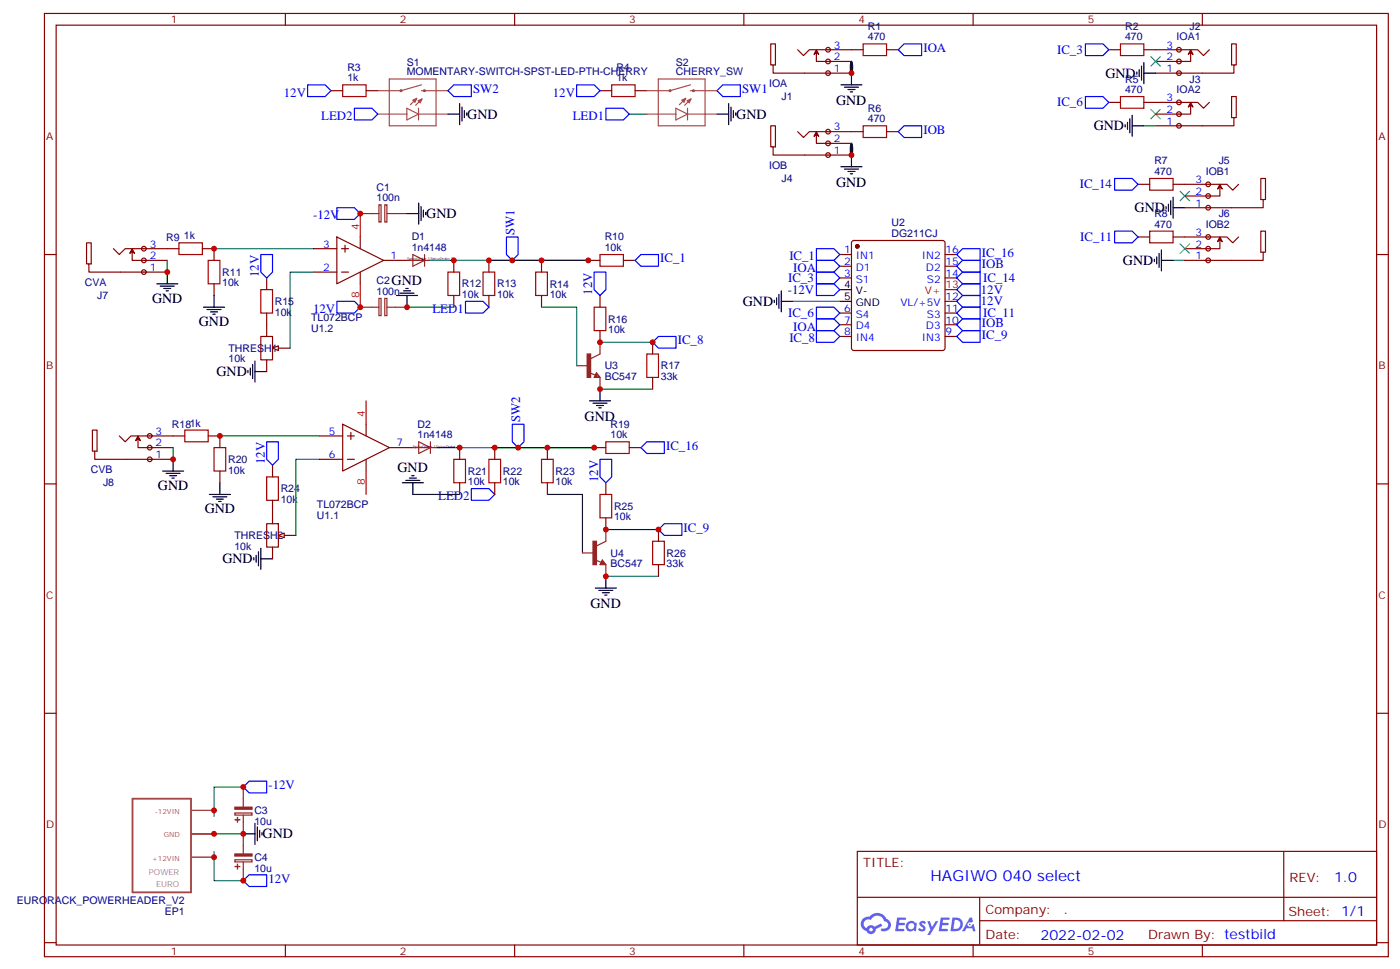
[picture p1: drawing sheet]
<svg xmlns="http://www.w3.org/2000/svg" width="422mm" height="292mm" viewBox="0 0 422 292" stroke-linecap="round" stroke-linejoin="round" font-family="sans-serif">
<g fill="none" stroke="#870000" stroke-width=".35">
<path d="M13.4 4.1h405.3v284.3h-405.3zM16.9 7.6h398.3v277.3h-398.3zM86.1 4.1v3.5M155.2 4.1v3.5M224.4 4.1v3.5M293.5 4.1v3.5M362.7 4.1v3.5M13.4 76.7h3.5M415.2 76.7h3.5M13.4 145.9h3.5M415.2 145.9h3.5M13.4 215h3.5"/>
<path d="M415.2 215h3.5M258.6 256.6h156.6v28.3h-156.6zM387.2 256.7v20.8M258.6 270.5h156.5M295.5 277.5h119.6M295.5 270.5v14.1M13.4 284.2h3.5M86.1 284.9v3.5M155.2 284.9v3.5M224.4 284.9v3.5M293.5 284.9v3.5M362.7 284.9v3.5"/>
<path d="M415.2 284.2h3.5"/>
</g>
<g fill="#5487ff">
<path d="M277.6 277.8a1.22 1.22 0 0 1 1.7 .3l-.4 .6a.47 .47 0 0 0-.3-.4 .47 .47 0 0 0-.5 .1l.1 .3a1.14 1.14 0 0 1 .8 1.7 1.14 1.14 0 0 1-1.9 0l-.2-.2 .5-.5 .7 .4a.29 .29 0 0 0 .3-.2 .29 .29 0 0 0-.3-.4 1.04 1.04 0 0 1-.5-1.7z"/>
<path d="M270.6 276.6h2.3l.4 .2-.2 .5h-1.8l-.1 .9h1.5l.3 .3-.4 .4h-1.5l-.2 1.1 1.7 .1 .2 .3-.2 .3h-2.6z"/>
<path d="M283.7 276.6h2.4l.3 .2-.1 .5h-1.8l-.2 .9h1.6l.3 .3-.4 .4h-1.6l-.1 1.1 1.7 .1 .2 .3-.2 .3h-2.7z"/>
<path d="M292.5 276.6h.7l.3 1.2-.6 .3a.69 .69 0 0 0-1 .3 .69 .69 0 0 0 .4 1 .69 .69 0 0 0 .9-.6l.5-.3 .6 2.2h-.8l-.3-.9h-1.7l-.5 .9h-.9z"/>
<path d="M279.7 277.7h.8l.6 1.8 1.1-1.8h.8l-2.5 4.1h-.8l.9-1.5z"/>
<path d="M287.3 276.6l-.6 4.1h1.3a2.11 2.11 0 0 0 2.5-2.1 2.11 2.11 0 0 0-2.6-2zM288 277.3a1.43 1.43 0 0 1 1.6 1.6 1.43 1.43 0 0 1-2 1.1z"/>
<path d="M273.6 278.2a1.54 1.54 0 0 0-.1 2.1 1.54 1.54 0 0 0 2.1 .2l.7 .2 .3-2.3-.2-.2-.4-.1a1.49 1.49 0 0 0-2.4 .1zM273.8 279.2a.95 .95 0 0 1 1.9 0 .95 .95 0 0 1-1.9 0z"/>
<path d="M260.3 276.9a2.18 2.18 0 0 0 1.1 3.8 1.44 1.44 0 0 0 1.6 .9 1.44 1.44 0 0 0 1.1-1.5l2.1-1-.5-.7-1.9 .9a1.47 1.47 0 0 0-2.4 .5 1.39 1.39 0 0 1-.7-2 1.39 1.39 0 0 1 2-.4 2.12 2.12 0 0 1 2.2-1.3 2.12 2.12 0 0 1 1.8 1.6 1.14 1.14 0 0 1 1.1 1.5 1.14 1.14 0 0 1-1.6 .7 .43 .43 0 0 0-.5 .3 .43 .43 0 0 0 .4 .5 1.98 1.98 0 0 0 2.5-1.2 1.98 1.98 0 0 0-1.3-2.5 3.1 3.1 0 0 0-5.2-.7l-.9 .1zM262.2 280.2a.55 .55 0 0 1 1.1 0 .55 .55 0 0 1-1.1 0z"/>
<circle cx="292.5" cy="278.7" r=".26"/>
</g>
<path d="M73.4 237.2v6M70.8 259.2h5.2v.6h-5.2zM70.8 245.1h5.2v.6h-5.2zM73.4 245.7v11.7M73.4 259.8v5.7" fill="none" stroke="#8c2424" stroke-width=".35"/>
<g fill="#8c2424" stroke="#8c2424" stroke-width=".35">
<path d="M70.8 257.4h5.2v.7h-5.2z"/>
<path d="M70.9 261.2h1.4z"/>
<path d="M71.6 260.5v1.4z"/>
<path d="M70.8 243.3h5.2v.6h-5.2z"/>
<path d="M70.9 247.1h1.4z"/>
<path d="M71.6 246.4v1.4z"/>
</g>
<path d="M73.4 237.2h-8.8v8.9M64.6 256.6v8.9h8.8M64.6 251.4h8.8" fill="none" stroke="#008700" stroke-width=".35"/>
<path d="M73.4 237.2l1.7-1.7h5.3v3.5h-5.3zM75.1 263.7h5.3v3.5h-5.3l-1.7-1.7z" fill="none" stroke="#00f" stroke-width=".35"/>
<path d="M40 240.8h17.6v28.2h-17.6z" fill="none" stroke="#a64a4a" stroke-width=".56"/>
<path d="M57.6 258.4h7M57.6 244.3h7M57.6 251.4h7" fill="none" stroke="#a64a4a" stroke-width=".35"/>
<g fill="#f0f0f0" stroke="#870000" stroke-width=".35">
<circle cx="43.4" cy="82" r=".71"/>
<circle cx="43.4" cy="78.5" r=".71"/>
<circle cx="43.4" cy="75" r=".71"/>
</g>
<g fill="none" stroke="#870000" stroke-width=".35">
<path d="M26.8 79.6h.7v-6.4h-1.4v6.4h.7v2.4h23.6M34.2 75l1.8 1.7 1.7-1.7h16.3M39.9 75.7l.7 .7-.7-1.4-.7 1.4 .7-.7v2.8h10.5M61 75h3.6v3.5M94.5 75h7.1M101.6 71.4l14.1 7.1-14.1 7zM103 75h2.1M104.1 73.9v2.1M108.7 71.4v3.6M115.7 78.5h7.1M64.6 85.5v3.6M80.4 97.9v3.5"/>
<path d="M94.5 82h7.1M103 82h2.1M108.7 82v3.5M78.7 101.4h3.5v7.1h-3.5zM80.4 108.5v3.5M84 105h3.5M96.3 138.5h7.1M96.3 131.4h7.1M103.4 127.9l14.1 7-14.1 7.1zM104.8 138.5h2.1M104.8 131.4h2.1M105.8 130.4v2.1"/>
<path d="M110.4 127.9v3.5M110.4 138.5v3.5M117.5 134.9h7"/>
</g>
<path d="M50.4 78.5v3.5M64.6 75h29.9" fill="none" stroke="#008700" stroke-width=".35"/>
<path d="M47.3 85.5h6.3M48.3 86.3h4.3M49.4 87h2.1M50.1 87.7h.7M50.4 82v3.5M61.4 92.6h6.3M62.4 93.3h4.3M63.5 94h2.1M64.2 94.7h.7M64.6 89.1v3.5" fill="none" stroke="#000" stroke-width=".35"/>
<path d="M54 73.2h7v3.5h-7zM62.8 78.5h3.5v7h-3.5z" fill="none" stroke="#a10000" stroke-width=".35"/>
<path d="M108.7 64.4v7M108.7 85.5v7.1M110.4 120.8v7.1M110.4 142v7" fill="none" stroke="#f00" stroke-width=".35"/>
<path d="M82.2 105l1.8-.8v1.5z" fill="#f0f0f0" stroke="#870000" stroke-width=".35"/>
<path d="M189.8 34.4h5.3M129.8 78.5h47.6M94.5 82h-7v23M122.8 92.6h14.1M163.3 92.6h10.6v17.6M181 103.2h15.8M181 117.3h15.8" fill="none" stroke="#008700" stroke-width=".35"/>
<path d="M184.5 25.6h7.1v3.5h-7.1zM181 76.7h7v3.6h-7zM78.7 87.3h3.5v7.1h-3.5zM135.1 82h3.5v7.1h-3.5zM145.7 82h3.5v7.1h-3.5zM161.6 82h3.5v7.1h-3.5zM179.2 92.6h3.5v7.1h-3.5zM195.1 106.7h3.5v7.1h-3.5z" fill="none" stroke="#a10000" stroke-width=".35"/>
<g fill="none" stroke="#870000" stroke-width=".35">
<path d="M181 27.3h3.5M191.6 27.3h3.5M136.9 78.5v3.5M147.5 78.5v3.5M163.3 78.5v3.5M177.4 78.5h3.6M188 78.5h3.6M253.3 76.7h3.5M257.1 72.7l.4-.2h26.8l.5 .2 .2 .5v31.8l-.2 .5-.5 .2h-26.8l-.5-.3-.2-.4v-31.8zM285 76.7h3.6M80.4 83.8v3.5M80.4 94.4v3.5"/>
<path d="M136.9 89.1v3.5M147.5 89.1v3.5M163.3 89.1v3.5M181 89.1v3.5M181 99.7v3.5M253.3 80.3h3.5M253.3 83.8h3.5M253.3 94.4h3.5M253.3 97.9h3.5M285 80.3h3.6M285 83.8h3.6M285 94.4h3.6"/>
<path d="M285 97.9h3.6M285 90.8h3.6M196.8 103.2v3.5M196.8 113.8v3.5M253.3 101.4h3.5M285 101.4h3.6"/>
</g>
<g fill="none" stroke="#000" stroke-width=".35">
<path d="M216.3 34.4h3.5M219.8 31.2v6.4M220.5 32.3v4.2M221.2 33.3v2.2M221.9 34v.7M122.8 64.4h3.5M126.3 61.2v6.4M127 62.3v4.2M127.7 63.3v2.1M128.4 64v.7M119.6 89.1h6.3M120.6 88.4h4.3"/>
<path d="M121.7 87.7h2.1M122.4 87h.7M122.8 89.1v3.5M253.3 87.3h3.5M253.3 90.8h3.5M74.8 111.7v.7M75.5 110.9v2.2M76.2 109.9v4.2M76.9 112h3.5M76.9 108.8v6.4M181 117.3v3.5M177.8 120.8h6.3"/>
<path d="M178.9 121.5h4.2M179.9 122.2h2.1M180.6 122.9h.7"/>
</g>
<g fill="none" stroke="#00f" stroke-width=".35">
<path d="M173.9 25.6h5.3l1.8 1.7-1.8 1.8h-5.3zM182.7 32.6h5.3l1.8 1.8-1.8 1.8h-5.3zM218 25.6h5.3v3.5h-5.3l-1.7-1.8zM78.7 76.7h3.5v5.3l-1.8 1.8-1.7-1.8zM101.6 62.6h5.3l1.8 1.8-1.8 1.7h-5.3zM152.8 71.4h3.5v5.3l-1.8 1.8-1.7-1.8zM191.6 78.5l1.7-1.8h5.3v3.6h-5.3zM246.2 75h5.3l1.8 1.7-1.8 1.8h-5.3zM101.6 90.8h5.3l1.8 1.8-1.8 1.8h-5.3zM140.4 90.8h5.3l1.8 1.8-1.8 1.8h-5.3zM179.2 82h3.5v5.3l-1.7 1.8-1.8-1.8zM246.2 99.7h5.3l1.8 1.7-1.8 1.8h-5.3z"/>
<path d="M288.6 90.8l1.7-1.7h5.3v3.5h-5.3zM288.6 87.3l1.7-1.8h5.3v3.6h-5.3zM196.8 103.2l1.8-1.8h5.3v3.6h-5.3z"/>
</g>
<g fill="none" stroke="#8c2424" stroke-width=".35">
<path d="M108.7 64.4h5.6M114.3 61.7h.6v5.2h-.6zM116.1 61.7h.6v5.2h-.6zM116.8 64.4h6M122.8 78.5h7M124.5 76.7l3.6 1.8-3.6 1.8zM128.1 76.7v3.6M108.7 92.6h5.6M114.3 90h.6v5.1h-.6zM116.1 90h.6v5.1h-.6zM116.8 92.6h6M173.9 110.2h3.5"/>
<path d="M177.8 112.4l1.8 .7M179.9 112.4l1.1 1.4h-1.8zM179.9 112.7l.7 .7h-1zM179.9 113.1v.3M181 103.2v3.5l-2.8 1.4M181 113.8v3.5"/>
</g>
<g fill="none" stroke="#a64a4a" stroke-width=".35">
<path d="M113.9 34.4h8.8M117.4 23.8h14.1v14.1h-14.1zM122.7 32.6l3.5 1.8-3.5 1.8zM125.7 29.6l-1.9 2M126.2 34.4h5.3M126.2 32.6v3.6M127.1 25.6l-6.2 1.7h-7M127.1 27.3h4.4M127.3 29.8l-1.9 2M131.6 27.3h3.5M131.6 34.4h3.5M195.1 34.4h8.7"/>
<path d="M198.6 23.8h14.1v14.1h-14.1zM203.8 32.6l3.6 1.8-3.6 1.8zM206.8 29.6l-1.9 2M207.4 34.4h5.3M207.4 32.6v3.6M208.3 25.6l-6.2 1.7h-7M208.3 27.3h4.4M208.4 29.8l-1.9 2M212.8 27.3h3.5M212.8 34.4h3.5"/>
</g>
<g fill="none" stroke="#a64a4a" stroke-width=".56">
<circle cx="120.9" cy="27.3" r=".18"/>
<circle cx="128" cy="27.3" r=".18"/>
<circle cx="202.1" cy="27.3" r=".18"/>
<circle cx="209.1" cy="27.3" r=".18"/>
</g>
<g fill="#a64a4a" stroke="#a64a4a" stroke-width=".3">
<path d="M124.5 30.2l1.2-.6-.5 1.3z"/>
<path d="M126.1 30.3l1.2-.5-.5 1.2z"/>
<path d="M205.6 30.2l1.2-.6-.5 1.3z"/>
<path d="M207.2 30.3l1.2-.5-.5 1.2z"/>
</g>
<circle cx="258.6" cy="74.3" r=".53" fill="#870000" stroke="#870000" stroke-width=".35"/>
<path d="M285 87.3h3.6" fill="none" stroke="#f00" stroke-width=".35"/>
<path d="M177.1 106.7h1.1v7.1h-1.1z" fill="#8c2424" stroke="#8c2424" stroke-width=".35"/>
<g fill="#f0f0f0" stroke="#870000" stroke-width=".35">
<circle cx="249.8" cy="22" r=".71"/>
<circle cx="249.8" cy="18.5" r=".71"/>
<circle cx="249.8" cy="15" r=".71"/>
</g>
<path d="M233.2 19.6h.7v-6.4h-1.4v6.4h.7v2.4h23.6M240.6 15l1.8 1.8 1.7-1.8h16.2M246.2 15.7l.7 .7-.7-1.4-.7 1.4 .7-.7v2.8h10.6M267.4 15h3.5M334.4 15h3.6M345 15h3.5" fill="none" stroke="#870000" stroke-width=".35"/>
<path d="M260.3 13.2h7.1v3.6h-7.1zM338 13.2h7v3.6h-7z" fill="none" stroke="#a10000" stroke-width=".35"/>
<path d="M256.7 18.6l.1-.1a4.6 4.6 0 0 1 0 3.5 4.8 4.8 0 0 1-.1-3.4zM253.6 25.6h6.4M254.7 26.3h4.2M255.8 27h2.1M256.5 27.7h.7M256.8 22v3.6M233.5 90.5v.7M234.2 89.8v2.1M234.9 88.7v4.3M235.7 90.8h3.5M235.7 87.7v6.3" fill="none" stroke="#000" stroke-width=".35"/>
<path d="M256.8 18.5v3.5M239.2 90.8h14.1" fill="none" stroke="#008700" stroke-width=".35"/>
<path d="M270.9 15l1.8-1.8h5.3v3.6h-5.3zM246.2 78.5h5.3l1.8 1.8-1.8 1.7h-5.3zM246.2 96.1h5.3l1.8 1.8-1.8 1.8h-5.3zM246.2 85.5h5.3l1.8 1.8-1.8 1.8h-5.3zM246.2 82h5.3l1.8 1.8-1.8 1.7h-5.3zM246.2 92.6h5.3l1.8 1.8-1.8 1.7h-5.3z" fill="none" stroke="#00f" stroke-width=".35"/>
<g fill="#f0f0f0" stroke="#870000" stroke-width=".35">
<circle cx="355.6" cy="22" r=".71"/>
<circle cx="355.6" cy="18.5" r=".71"/>
<circle cx="355.6" cy="15" r=".71"/>
</g>
<path d="M348.5 15h12.7l1.8 1.8 1.8-1.8M359.1 15.7l-.7 .7 .7-1.4 .7 1.4-.7-.7v2.8h-10.6M372.2 19.6h-.7v-6.4h1.4v6.4h-.7v2.4h-23.7" fill="none" stroke="#870000" stroke-width=".35"/>
<path d="M347.1 17.1l2.9 2.8M350 17.1l-2.9 2.8M347.1 33l2.9 2.8M350 33l-2.9 2.8" fill="none" stroke="#3c3" stroke-width=".35"/>
<g fill="#f0f0f0" stroke="#870000" stroke-width=".35">
<circle cx="355.6" cy="37.9" r=".71"/>
<circle cx="355.6" cy="34.4" r=".71"/>
<circle cx="355.6" cy="30.9" r=".71"/>
</g>
<path d="M256.8 39.7h3.5M267.4 39.7h3.5M334.4 30.9h3.6M345 30.9h16.2l1.8 1.7 1.8-1.7M359.1 31.6l-.7 .7 .7-1.4 .7 1.4-.7-.7v2.8h-10.6M372.2 35.5h-.7v-6.4h1.4v6.4h-.7v2.4h-23.7" fill="none" stroke="#870000" stroke-width=".35"/>
<path d="M260.3 37.9h7.1v3.6h-7.1zM338 29.1h7v3.5h-7z" fill="none" stroke="#a10000" stroke-width=".35"/>
<path d="M327.4 13.2h5.3l1.7 1.8-1.7 1.8h-5.3zM270.9 39.7l1.8-1.8h5.3v3.6h-5.3zM327.4 29.1h5.3l1.7 1.8-1.7 1.7h-5.3zM288.6 80.3l1.7-1.8h5.3v3.5h-5.3zM288.6 97.9l1.7-1.8h5.3v3.6h-5.3z" fill="none" stroke="#00f" stroke-width=".35"/>
<g fill="none" stroke="#000" stroke-width=".35">
<path d="M344.3 19.9v4.3M345 18.9v6.3M339.4 37.6v.7M340.1 36.9v2.1M340.8 35.8v4.2M341.5 37.9h3.5M341.5 34.7v6.4M342.9 21.7v.7M343.6 21v2.1M345 22h3.5M253.6 50.3h6.4M254.7 51h4.2"/>
<path d="M255.8 51.7h2.1M256.5 52.4h.7M256.7 43.3l.1-.1a4.6 4.6 0 0 1 0 3.5 4.8 4.8 0 0 1-.1-3.4zM256.8 46.7v3.6"/>
</g>
<path d="M345 37.9h3.5M256.8 43.2v3.5" fill="none" stroke="#008700" stroke-width=".35"/>
<g fill="#f0f0f0" stroke="#870000" stroke-width=".35">
<circle cx="249.8" cy="46.7" r=".71"/>
<circle cx="249.8" cy="43.2" r=".71"/>
<circle cx="249.8" cy="39.7" r=".71"/>
</g>
<path d="M240.6 39.7l1.8 1.8 1.7-1.8h12.7M233.2 44.3h.7v-6.4h-1.4v6.4h.7v2.4h23.6M246.2 40.4l.7 .7-.7-1.4-.7 1.4 .7-.7v2.8h10.6M343.3 71.4h3.5M353.8 71.4h3.6" fill="none" stroke="#870000" stroke-width=".35"/>
<path d="M353.8 78.5h3.6" fill="none" stroke="#008700" stroke-width=".35"/>
<path d="M353.8 59.4v6.4M348.2 78.1v.7M348.9 77.4v2.2M349.6 76.4v4.2M350.3 78.5h3.5M350.3 75.3v6.4M351.7 62.3v.7M352.4 61.6v2.1M353.1 60.5v4.2M353.8 62.6h3.6" fill="none" stroke="#000" stroke-width=".35"/>
<path d="M346.8 69.7h7v3.5h-7z" fill="none" stroke="#a10000" stroke-width=".35"/>
<g fill="#f0f0f0" stroke="#870000" stroke-width=".35">
<circle cx="364.4" cy="78.5" r=".71"/>
<circle cx="364.4" cy="75" r=".71"/>
<circle cx="364.4" cy="71.4" r=".71"/>
</g>
<path d="M357.4 71.4h12.7l1.7 1.8 1.8-1.8M367.9 72.1l-.7 .7 .7-1.4 .8 1.4-.8-.7v2.9h-10.5M381 76h-.7v-6.3h1.4v6.3h-.7v2.5h-23.6" fill="none" stroke="#870000" stroke-width=".35"/>
<path d="M356 57.7l2.8 2.8M358.8 57.7l-2.8 2.8M356 73.6l2.8 2.8M358.8 73.6l-2.8 2.8" fill="none" stroke="#3c3" stroke-width=".35"/>
<g fill="#f0f0f0" stroke="#870000" stroke-width=".35">
<circle cx="364.4" cy="62.6" r=".71"/>
<circle cx="364.4" cy="59.1" r=".71"/>
<circle cx="364.4" cy="55.6" r=".71"/>
</g>
<g fill="none" stroke="#870000" stroke-width=".35">
<path d="M343.3 55.6h3.5M353.8 55.6h16.3l1.7 1.7 1.8-1.7M367.9 56.3l-.7 .7 .7-1.4 .8 1.4-.8-.7v2.8h-10.5M381 60.1h-.7v-6.3h1.4v6.3h-.7v2.5h-23.6M138.6 134.9v3.6M149.2 134.9v3.6M165.1 134.9v3.6M179.2 134.9h3.5M189.8 134.9h3.5M80.4 157.9h3.6v7h-3.6zM82.2 140.2v3.6M82.2 150.8v7.1"/>
<path d="M138.6 145.5v3.5M149.2 145.5v3.5M165.1 145.5v3.5M182.7 145.5v3.5M182.7 156.1v3.5M198.6 159.6v3.6M82.2 164.9v3.6M85.7 161.4h3.6M198.6 170.2v3.5"/>
</g>
<path d="M346.8 53.8h7v3.5h-7zM136.9 138.5h3.5v7h-3.5zM147.5 138.5h3.5v7h-3.5zM163.3 138.5h3.6v7h-3.6zM182.7 133.2h7.1v3.5h-7.1zM80.4 143.8h3.6v7h-3.6zM181 149h3.5v7.1h-3.5zM196.8 163.2h3.6v7h-3.6z" fill="none" stroke="#a10000" stroke-width=".35"/>
<path d="M336.2 53.8h5.3l1.8 1.8-1.8 1.7h-5.3zM336.2 69.7h5.3l1.8 1.7-1.8 1.8h-5.3zM288.6 83.8l1.7-1.8h5.3v3.5h-5.3zM288.6 94.4l1.7-1.8h5.3v3.5h-5.3zM80.4 133.2h3.6v5.3l-1.8 1.7-1.8-1.7zM154.5 127.9h3.5v5.3l-1.7 1.7-1.8-1.7zM181 138.5h3.5v5.3l-1.8 1.7-1.7-1.7zM193.3 134.9l1.8-1.7h5.3v3.5h-5.3zM142.2 147.3h5.3l1.7 1.7-1.7 1.8h-5.3zM198.6 159.6l1.8-1.7h5.3v3.5h-5.3z" fill="none" stroke="#00f" stroke-width=".35"/>
<g fill="none" stroke="#000" stroke-width=".35">
<path d="M121.4 145.5h6.3M122.4 144.8h4.2M123.5 144.1h2.1M124.2 143.4h.7M124.5 145.5v3.5M76.6 168.1v.7M77.3 167.4v2.1M78 166.3v4.3M78.7 168.5h3.5M78.7 165.3v6.3M179.6 177.3h6.3M180.6 178h4.3"/>
<path d="M181.7 178.7h2.1M182.4 179.4h.7M182.7 173.7v3.6"/>
</g>
<path d="M96.3 138.5h-7v22.9M131.6 134.9h47.6M124.5 149h14.1M165.1 149h10.6v17.7M182.7 159.6h15.9M182.7 173.7h15.9" fill="none" stroke="#008700" stroke-width=".35"/>
<path d="M124.5 134.9h7.1M126.3 133.2l3.5 1.7-3.5 1.8zM129.8 133.2v3.5M182.7 159.6v3.6l-2.8 1.4M175.7 166.7h3.5M179.6 168.8l1.7 .7M181.7 168.8l1 1.4h-1.7zM181.7 169.2l.7 .7h-1.1zM181.7 169.5v.4M182.7 170.2v3.5" fill="none" stroke="#8c2424" stroke-width=".35"/>
<path d="M178.9 163.2h1v7h-1z" fill="#8c2424" stroke="#8c2424" stroke-width=".35"/>
<path d="M84 161.4l1.7-.7v1.4z" fill="#f0f0f0" stroke="#870000" stroke-width=".35"/>
<path d="M52.2 134.9v3.6M66.3 131.4h30" fill="none" stroke="#008700" stroke-width=".35"/>
<path d="M52.2 138.5v3.5M49 142h6.4M50.1 142.7h4.2M51.2 143.4h2.1M51.9 144.1h.7M63.1 149h6.4M64.2 149.8h4.2M65.3 150.5h2.1M66 151.2h.7M66.3 145.5v3.5" fill="none" stroke="#000" stroke-width=".35"/>
<path d="M55.7 129.6h7.1v3.6h-7.1zM64.6 134.9h3.5v7.1h-3.5z" fill="none" stroke="#a10000" stroke-width=".35"/>
<path d="M52.2 131.4h3.5M62.8 131.4h3.5v3.5M66.3 142v3.5" fill="none" stroke="#870000" stroke-width=".35"/>
<g fill="#f0f0f0" stroke="#870000" stroke-width=".35">
<circle cx="45.2" cy="138.5" r=".71"/>
<circle cx="45.2" cy="134.9" r=".71"/>
<circle cx="45.2" cy="131.4" r=".71"/>
</g>
<path d="M99.8 27.3h3.6M110.4 27.3h3.5M28.6 136h.7v-6.4h-1.4v6.4h.7v2.5h23.6M36 131.4l1.7 1.8 1.8-1.8h12.7M41.6 132.1l.7 .7-.7-1.4-.7 1.4 .7-.7v2.8h10.6" fill="none" stroke="#870000" stroke-width=".35"/>
<path d="M92.8 25.6h5.3l1.7 1.7-1.7 1.8h-5.3zM106.9 32.6h5.3l1.7 1.8-1.7 1.8h-5.3zM136.9 25.6h5.3v3.5h-5.3l-1.8-1.8zM288.6 76.7l1.7-1.7h5.3v3.5h-5.3zM288.6 101.4l1.7-1.7h5.3v3.5h-5.3z" fill="none" stroke="#00f" stroke-width=".35"/>
<path d="M135.1 34.4h3.5M138.6 31.2v6.4M139.3 32.3v4.2M140.1 33.3v2.2M140.8 34v.7M73.4 251.4h3.5M76.9 248.2v6.3M77.6 249.2v4.3M78.3 250.3v2.1M79 251v.7" fill="none" stroke="#000" stroke-width=".35"/>
<path d="M103.4 25.6h7v3.5h-7z" fill="none" stroke="#a10000" stroke-width=".35"/>
<g fill="#c00">
<circle cx="73.4" cy="265.5" r=".88"/>
<circle cx="73.4" cy="237.2" r=".88"/>
<circle cx="73.4" cy="251.4" r=".88"/>
<circle cx="64.6" cy="258.4" r=".88"/>
<circle cx="64.6" cy="244.3" r=".88"/>
<circle cx="64.6" cy="251.4" r=".88"/>
<circle cx="50.4" cy="82" r=".88"/>
<circle cx="64.6" cy="75" r=".88"/>
<circle cx="108.7" cy="64.4" r=".88"/>
<circle cx="108.7" cy="92.6" r=".88"/>
<circle cx="122.8" cy="92.6" r=".88"/>
<circle cx="136.9" cy="78.5" r=".88"/>
<circle cx="147.5" cy="78.5" r=".88"/>
<circle cx="154.5" cy="78.5" r=".88"/>
<circle cx="177.4" cy="78.5" r=".88"/>
<circle cx="163.3" cy="78.5" r=".88"/>
<circle cx="181" cy="103.2" r=".88"/>
<circle cx="181" cy="117.3" r=".88"/>
<circle cx="196.9" cy="103.2" r=".88"/>
<circle cx="256.8" cy="22" r=".88"/>
<circle cx="256.8" cy="46.7" r=".88"/>
<circle cx="198.6" cy="159.6" r=".88"/>
<circle cx="182.7" cy="173.7" r=".88"/>
<circle cx="182.7" cy="159.6" r=".88"/>
<circle cx="165.1" cy="134.9" r=".88"/>
<circle cx="179.2" cy="134.9" r=".88"/>
<circle cx="156.3" cy="134.9" r=".88"/>
<circle cx="149.2" cy="134.9" r=".88"/>
<circle cx="138.6" cy="134.9" r=".88"/>
<circle cx="66.3" cy="131.4" r=".88"/>
<circle cx="52.2" cy="138.5" r=".88"/>
</g>
<text font-size="4.6" fill="#00f" x="280.7" y="265.7">HAGIWO 040 select</text>
<g font-size="4.2">
<text x="333.4" y="23.5">GND</text>
<text x="140.9" y="35.8">GND</text>
<text x="222.1" y="35.8">GND</text>
<text x="252.2" y="31.7">GND</text>
<text x="329.9" y="39.3">GND</text>
<text x="252.2" y="56.4">GND</text>
<text x="128.6" y="65.7">GND</text>
<text x="342.2" y="64">GND</text>
<text x="338.7" y="79.9">GND</text>
<text x="118.1" y="85.8">GND</text>
<text x="45.9" y="91.2">GND</text>
<text x="224" y="92.3">GND</text>
<text x="60" y="98.2">GND</text>
<text x="65.3" y="113.4">GND</text>
<text x="176.3" y="126.9">GND</text>
<text x="119.9" y="142.2">GND</text>
<text x="47.6" y="147.6">GND</text>
<text x="61.7" y="154.7">GND</text>
<text x="67.1" y="169.9">GND</text>
<text x="178.1" y="183.4">GND</text>
<text x="79.2" y="252.7">GND</text>
</g>
<g font-size="4.2" fill="#00f">
<text x="402.4" y="265.9">1.0</text>
<text x="320.8" y="275.5">.</text>
<text x="313.8" y="283.3">2022-02-02</text>
</g>
<g font-size="3.9" fill="#00f">
<text x="278.5" y="15.6">IOA</text>
<text x="318.8" y="16.2">IC_3</text>
<text x="85.6" y="29.1">12V</text>
<text x="142.7" y="28">SW2</text>
<text x="166.8" y="29.1">12V</text>
<text x="223.8" y="28">SW1</text>
<text x="318.8" y="32.1">IC_6</text>
<text x="96.9" y="36.2">LED2</text>
<text x="172.7" y="36.2">LED1</text>
<text x="278.5" y="40.3">IOB</text>
<text x="325.7" y="56.8">IC_14</text>
<text x="94.4" y="66.1">-12V</text>
<text x="155.2" y="70.9" transform="rotate(-90 155.2 70.9)">SW1</text>
<text x="296.2" y="77.4">IC_16</text>
<text x="325.8" y="72.6">IC_11</text>
<text x="78.1" y="83.5" transform="rotate(-90 78.1 83.5)">12V</text>
<text x="199.1" y="79.1">IC_1</text>
<text x="238.1" y="78.5">IC_1</text>
<text x="239.2" y="82">IOA</text>
<text x="296.2" y="80.9">IOB</text>
<text x="178.6" y="88.9" transform="rotate(-90 178.6 88.9)">12V</text>
<text x="237.6" y="88.5">-12V</text>
<text x="237.7" y="85">IC_3</text>
<text x="295.8" y="88.5">12V</text>
<text x="296.5" y="85">IC_14</text>
<text x="94.4" y="94.4">12V</text>
<text x="130.4" y="94.4">LED1</text>
<text x="237.7" y="95.6">IC_6</text>
<text x="295.8" y="92">12V</text>
<text x="296.5" y="95.6">IC_11</text>
<text x="239.2" y="99.7">IOA</text>
<text x="296.2" y="98.5">IOB</text>
<text x="204.4" y="103.8">IC_8</text>
<text x="238.1" y="103.2">IC_8</text>
<text x="296.2" y="102.1">IC_9</text>
<text x="156.9" y="127.4" transform="rotate(-90 156.9 127.4)">SW2</text>
<text x="200.9" y="135.6">IC_16</text>
<text x="79.9" y="139.9" transform="rotate(-90 79.9 139.9)">12V</text>
<text x="180.4" y="145.3" transform="rotate(-90 180.4 145.3)">12V</text>
<text x="132.2" y="150.8">LED2</text>
<text x="206.2" y="160.3">IC_9</text>
<text x="81" y="237.9">-12V</text>
<text x="81" y="266.1">12V</text>
</g>
<g font-size="3.9" fill="#800">
<text x="260.3" y="261.2">TITLE:</text>
<text x="389" y="265.9">REV:</text>
<text x="297.3" y="275.4">Company:</text>
<text x="388.6" y="276">Sheet: 1/1</text>
<text x="297.3" y="283.1">Date:</text>
<text x="346.3" y="283.2">Drawn By: testbild</text>
</g>
<g font-size="3.2" fill="#800">
<text x="51.5" y="7.1">1</text>
<text x="120.6" y="7.1">2</text>
<text x="189.8" y="7.1">3</text>
<text x="258.9" y="7.1">4</text>
<text x="328.1" y="7.1">5</text>
<text x="13.9" y="42.2">A</text>
<text x="415.7" y="42.2">A</text>
<text x="13.9" y="111.3">B</text>
<text x="415.7" y="111.3">B</text>
<text x="13.9" y="180.4">C</text>
<text x="415.7" y="180.4">C</text>
<text x="13.9" y="249.6">D</text>
<text x="415.7" y="249.6">D</text>
<text x="51.5" y="287.9">1</text>
<text x="120.6" y="287.9">2</text>
<text x="189.8" y="287.9">3</text>
<text x="258.9" y="287.9">4</text>
<text x="328.1" y="287.9">5</text>
</g>
<g font-size="3.2" fill="#000080">
<text x="261.8" y="9">R1</text>
<text x="339.4" y="9">R2</text>
<text x="358.8" y="9">J2</text>
<text x="261.8" y="12.2">470</text>
<text x="339.4" y="12.2">470</text>
<text x="354.9" y="12.2">IOA1</text>
<text x="104.8" y="21.3">R3</text>
<text x="122.7" y="22.8">MOMENTARY-SWITCH-SPST-LED-PTH-CHERRY</text>
<text x="122.7" y="19.8">S1</text>
<text x="185.9" y="21.3">R4</text>
<text x="203.8" y="22.8">CHERRY_SW</text>
<text x="203.8" y="19.8">S2</text>
<text x="104.8" y="24.5">1k</text>
<text x="185.9" y="24.5">1k</text>
<text x="232" y="26.3">IOA</text>
<text x="339.4" y="28">470</text>
<text x="339.4" y="24.9">R5</text>
<text x="354.9" y="28">IOA2</text>
<text x="358.8" y="24.9">J3</text>
<text x="235.7" y="30.2">J1</text>
<text x="261.8" y="33.7">R6</text>
<text x="261.8" y="36.9">470</text>
<text x="232" y="51">IOB</text>
<text x="348.2" y="52.7">470</text>
<text x="348.2" y="49.6">R7</text>
<text x="363.7" y="52.7">IOB1</text>
<text x="367.6" y="49.6">J5</text>
<text x="113.6" y="57.5">C1</text>
<text x="235.7" y="54.9">J4</text>
<text x="113.6" y="60.7">100n</text>
<text x="348.2" y="65.4">R8</text>
<text x="367.6" y="65.4">J6</text>
<text x="268.9" y="71.4">DG211CJ</text>
<text x="268.9" y="68.1">U2</text>
<text x="348.2" y="68.6">470</text>
<text x="363.7" y="68.6">IOB2</text>
<text x="50.1" y="72.6">R9</text>
<text x="55.5" y="72.1">1k</text>
<text x="124.2" y="75.7">1n4148</text>
<text x="124.2" y="72.5">D1</text>
<text x="182.4" y="75.7">10k</text>
<text x="182.4" y="72.5">R10</text>
<text x="67" y="83.1">R11</text>
<text x="25.6" y="86.3">CVA</text>
<text x="67" y="86.3">10k</text>
<text x="113.6" y="88.9">100n</text>
<text x="113.6" y="85.7">C2</text>
<text x="139.3" y="89.8">10k</text>
<text x="139.3" y="86.6">R12</text>
<text x="149.9" y="89.8">10k</text>
<text x="149.9" y="86.6">R13</text>
<text x="165.8" y="89.9">10k</text>
<text x="165.8" y="86.7">R14</text>
<text x="29.3" y="90.2">J7</text>
<text x="82.9" y="95.1">10k</text>
<text x="82.9" y="91.9">R15</text>
<text x="93.8" y="96.8">TL072BCP</text>
<text x="93.8" y="100">U1.2</text>
<text x="183.4" y="100.4">10k</text>
<text x="183.4" y="97.3">R16</text>
<text x="68.9" y="106.1">THRESH1</text>
<text x="68.9" y="109.3">10k</text>
<text x="182.4" y="111.4">U3</text>
<text x="199.3" y="111.4">R17</text>
<text x="182.4" y="114.5">BC547</text>
<text x="199.3" y="114.5">33k</text>
<text x="51.9" y="129">R181k</text>
<text x="125.9" y="128.9">D2</text>
<text x="184.1" y="128.9">R19</text>
<text x="125.9" y="132.1">1n4148</text>
<text x="184.1" y="132.1">10k</text>
<text x="27.4" y="142.7">CVB</text>
<text x="68.8" y="142.8">10k</text>
<text x="68.8" y="139.6">R20</text>
<text x="141.1" y="143.1">R21</text>
<text x="151.7" y="143.1">R22</text>
<text x="167.6" y="143.1">R23</text>
<text x="31.1" y="146.6">J8</text>
<text x="84.7" y="148.4">R24</text>
<text x="141.1" y="146.3">10k</text>
<text x="151.7" y="146.3">10k</text>
<text x="167.6" y="146.3">10k</text>
<text x="84.7" y="151.6">10k</text>
<text x="95.6" y="153.3">TL072BCP</text>
<text x="185.2" y="153.7">R25</text>
<text x="95.6" y="156.5">U1.1</text>
<text x="185.2" y="156.9">10k</text>
<text x="70.7" y="165.7">10k</text>
<text x="70.7" y="162.5">THRESH2</text>
<text x="184.1" y="167.8">U4</text>
<text x="201.1" y="167.8">R26</text>
<text x="184.1" y="171">BC547</text>
<text x="201.1" y="171">33k</text>
<text x="76.7" y="245.4">C3</text>
<text x="76.7" y="248.6">10u</text>
<text x="76.7" y="262.7">10u</text>
<text x="76.7" y="259.5">C4</text>
<text x="5.1" y="272.5">EURORACK_POWERHEADER_V2</text>
<text x="49.7" y="275.8">EP1</text>
</g>
<g font-size="3.2" fill="#00f">
<text x="251.5" y="14.6">3</text>
<text x="351.8" y="14.6">3</text>
<text x="251.5" y="21.7">1</text>
<text x="251.5" y="18.2">2</text>
<text x="351.8" y="21.7">1</text>
<text x="351.8" y="18.2">2</text>
<text x="351.8" y="34">2</text>
<text x="351.8" y="30.5">3</text>
<text x="251.5" y="39.3">3</text>
<text x="351.8" y="37.6">1</text>
<text x="251.5" y="46.4">1</text>
<text x="251.5" y="42.9">2</text>
<text x="360.6" y="58.7">2</text>
<text x="360.6" y="55.2">3</text>
<text x="360.6" y="62.3">1</text>
<text x="360.6" y="71.1">3</text>
<text x="45.2" y="74.6">3</text>
<text x="97.5" y="74.6">3</text>
<text x="254.6" y="76.4">1</text>
<text x="285.2" y="76.4">16</text>
<text x="360.6" y="74.6">2</text>
<text x="45.2" y="81.7">1</text>
<text x="45.2" y="78.1">2</text>
<text x="97.5" y="81.7">2</text>
<text x="117.8" y="78.1">1</text>
<text x="254.6" y="79.9">2</text>
<text x="254.6" y="83.4">3</text>
<text x="258.1" y="78.1">IN1</text>
<text x="258.1" y="81.7">D1</text>
<text x="278" y="78.1">IN2</text>
<text x="279.3" y="81.7">D2</text>
<text x="285.2" y="83.4">14</text>
<text x="285.2" y="79.9">15</text>
<text x="360.6" y="78.1">1</text>
<text x="258.1" y="85.2">S1</text>
<text x="279.6" y="85.2">S2</text>
<text x="254.6" y="94">6</text>
<text x="258.1" y="95.8">S4</text>
<text x="271.6" y="92.3">VL/+5V</text>
<text x="279.6" y="95.8">S3</text>
<text x="285.2" y="94">11</text>
<text x="285.2" y="90.5">12</text>
<text x="254.6" y="97.5">7</text>
<text x="254.6" y="101.1">8</text>
<text x="258.1" y="99.3">D4</text>
<text x="279.3" y="99.3">D3</text>
<text x="285.2" y="101.1">9</text>
<text x="285.2" y="97.5">10</text>
<text x="258.1" y="102.8">IN4</text>
<text x="278" y="102.8">IN3</text>
<text x="46.9" y="131.1">3</text>
<text x="99.2" y="131.1">5</text>
<text x="46.9" y="134.6">2</text>
<text x="119.6" y="134.6">7</text>
<text x="46.9" y="138.1">1</text>
<text x="99.2" y="138.1">6</text>
</g>
<g font-size="3.2" fill="#f00">
<text x="108.3" y="69.3" transform="rotate(-90 108.3 69.3)">4</text>
<text x="108.3" y="89.7" transform="rotate(-90 108.3 89.7)">8</text>
<text x="279" y="88.7">V+</text>
<text x="285.2" y="87">13</text>
<text x="110.1" y="125.8" transform="rotate(-90 110.1 125.8)">4</text>
<text x="110.1" y="146.1" transform="rotate(-90 110.1 146.1)">8</text>
</g>
<g font-size="3.2">
<text x="254.6" y="87">4</text>
<text x="258.1" y="88.7">V-</text>
<text x="254.6" y="90.5">5</text>
<text x="258.1" y="92.3">GND</text>
</g>
<g font-size="2.5" fill="#838383">
<text x="44.9" y="263.8">POWER</text>
<text x="47.1" y="267.4">EURO</text>
</g>
<g font-size="2.1" fill="#a54b4b">
<text x="46.7" y="245.3">-12VIN</text>
<text x="49.4" y="252.4">GND</text>
<text x="45.9" y="259.5">+12VIN</text>
</g>
<g font-size="1.1">
<text x="122.8" y="78.5">SpiceOrder 1SpiceOrder 2</text>
<text x="124.5" y="134.9">SpiceOrder 1SpiceOrder 2</text>
</g>
</svg>
